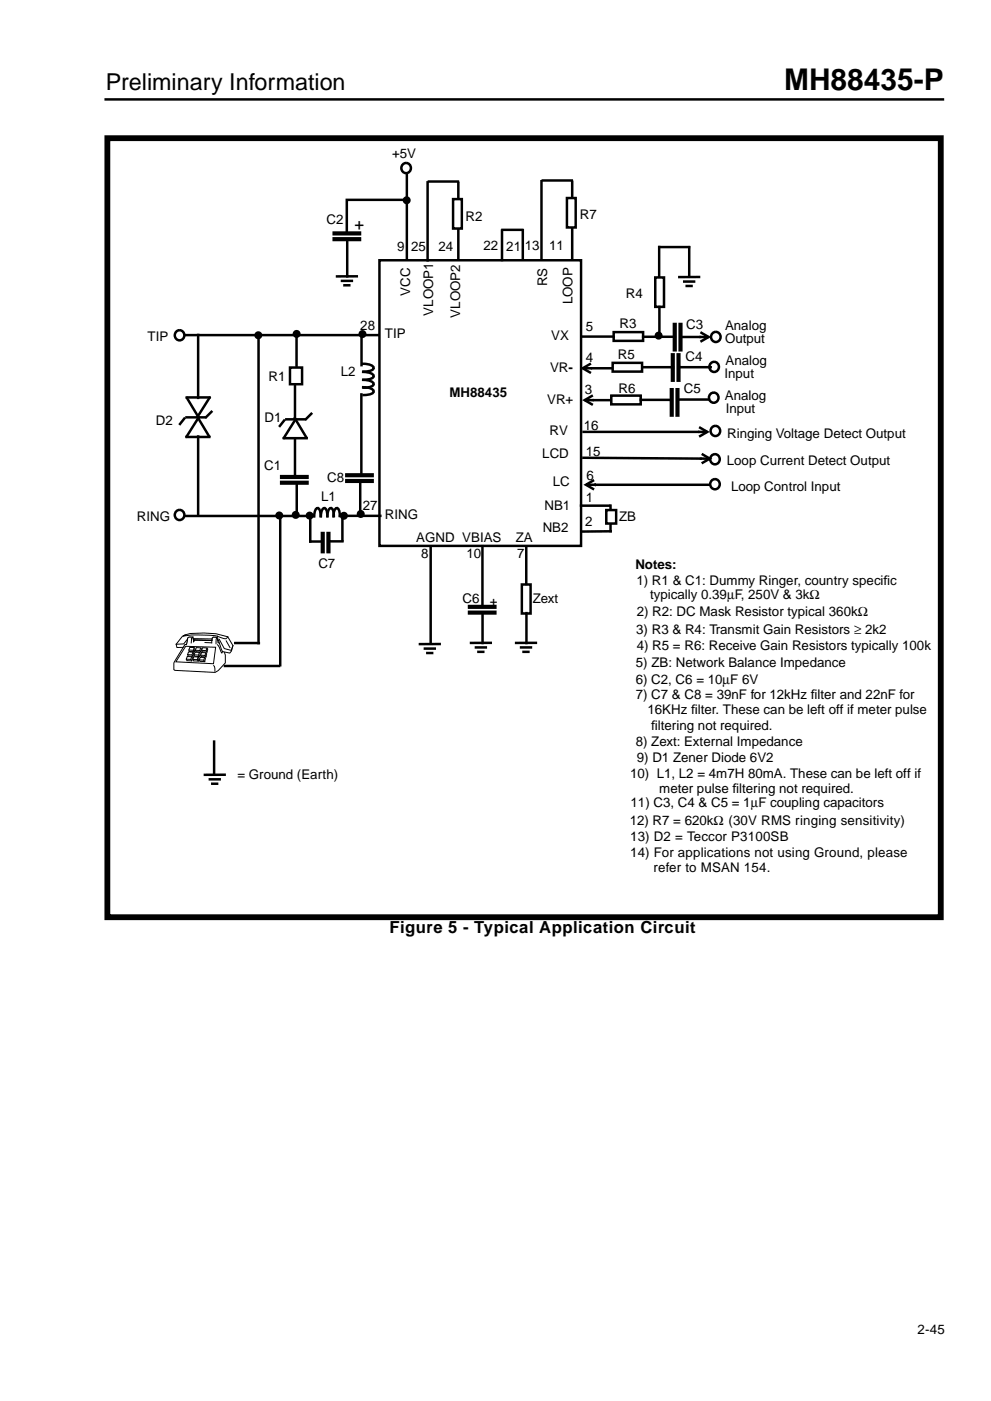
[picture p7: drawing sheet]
<svg xmlns="http://www.w3.org/2000/svg" width="210mm" height="297mm" viewBox="0 0 210 297" stroke-linecap="round" stroke-linejoin="round" font-family="sans-serif">
<path d="M22.4 21.1h177.7" fill="none" stroke="#000" stroke-width=".53"/>
<path d="M187.6 280.9h12.9v3h-12.9z" fill-rule="evenodd" fill="#fff"/>
<g fill="none" stroke="#000" stroke-width=".53">
<path d="M86.3 36.6v18.2M80.5 55.2h42.8v60.5h-42.8zM39.3 71h41M144.5 71.4h5.8M148.6 70.4l1.7 1-1.7 1.1M60.2 92.9h4.9M62.6 88.7l2.4 4M62.6 89.1l-2.4 3.7M123.8 91.6h26.3M124 84.8h5.6M125.8 83.8l-1.8 1 1.8 1M148.3 90.6l1.8 1-1.8 1"/>
<path d="M39.3 109.4h27.3M91.4 115.9v20.4M124.3 102.8h26.7M126 101.8l-1.7 1 1.7 1"/>
</g>
<path d="M148.3 71.3h.1v.1v-.1h.1v.3h-.2zM125.9 84.7h.2v.3h-.1v-.2v.2h-.1zM148 91.4h.1v.2v-.2h.1v.3h-.2zM126.2 102.5l.3 .1-.2 .5v-.3v.3l-.1-.1z" fill="#000"/>
<g fill="#000" stroke="#000" stroke-width=".53">
<path d="M72.6 59.6h2.1zM71.5 58.6h4.2zM73.1 60.5h1zM123.3 71.4h6.8z"/>
<circle cx="86.3" cy="42.5" r=".58"/>
<circle cx="54.8" cy="71.1" r=".58"/>
<circle cx="62.7" cy="109.2" r=".58"/>
</g>
<path d="M71 50.7h5.2zM71 49.5h5.2zM59.8 102.3h5.3zM59.8 101.1h5.3z" fill="#000" stroke="#000" stroke-width=".88"/>
<path d="M37.3 108.6l.8-.5v1.1v-1.1a1.06 1.06 0 0 1 1.1 1.3 1.06 1.06 0 0 1-1.5 .8 1.06 1.06 0 0 1-.4-1.6z" fill="#fff"/>
<circle cx="38.1" cy="109.2" r="1.05" fill="none" stroke="#000" stroke-width=".53"/>
<path d="M37.3 70.5l.8-.4v1v-1a1.06 1.06 0 0 1 1.1 1.2 1.06 1.06 0 0 1-1.5 .8 1.06 1.06 0 0 1-.4-1.6z" fill="#fff"/>
<circle cx="38.1" cy="71.1" r="1.05" fill="none" stroke="#000" stroke-width=".53"/>
<path d="M85.6 34.8l.6-.2v1.1v-1.1a1.06 1.06 0 0 1 1 1.4 1.06 1.06 0 0 1-1.6 .5 1.06 1.06 0 0 1 0-1.7z" fill="#fff"/>
<circle cx="86.2" cy="35.6" r="1.05" fill="none" stroke="#000" stroke-width=".53"/>
<path d="M151 101.9l.7-.2v1v-1a1.06 1.06 0 0 1 1 1.3 1.06 1.06 0 0 1-1.7 .6 1.06 1.06 0 0 1 0-1.7z" fill="#fff"/>
<circle cx="151.7" cy="102.6" r="1.05" fill="none" stroke="#000" stroke-width=".53"/>
<path d="M151.1 90.5l.7-.2v1.1v-1.1a1.06 1.06 0 0 1 1 1.4 1.06 1.06 0 0 1-1.6 .6 1.06 1.06 0 0 1-.1-1.8z" fill="#fff"/>
<circle cx="151.8" cy="91.3" r="1.05" fill="none" stroke="#000" stroke-width=".53"/>
<path d="M151.2 70.6l.6-.2v1.1v-1.1a1.06 1.06 0 0 1 1 1.4 1.06 1.06 0 0 1-1.6 .5 1.06 1.06 0 0 1 0-1.7z" fill="#fff"/>
<circle cx="151.9" cy="71.4" r="1.05" fill="none" stroke="#000" stroke-width=".53"/>
<path d="M150.8 83.4l.6-.2v1.1v-1.1a1.06 1.06 0 0 1 1 1.4 1.06 1.06 0 0 1-1.6 .5 1.06 1.06 0 0 1 0-1.7z" fill="#fff"/>
<circle cx="151.4" cy="84.3" r="1.05" fill="none" stroke="#000" stroke-width=".53"/>
<g fill="#fff" stroke="#000" stroke-width=".88">
<path d="M143.2 68.9v5.2z"/>
<path d="M144.4 68.9v5.2z"/>
</g>
<path d="M73.7 50.8v7.8M86.2 42.4h-12.6v7.1M54.9 70.9v65.4M61.5 77.9h2.6v3.6h-2.6zM62.9 70.8v6.7M63 102.5v6.4M111.7 116v7.8M110.7 123.9h1.9v6.2h-1.9zM111.7 130v6.3" fill="none" stroke="#000" stroke-width=".53"/>
<g fill="#000" stroke="#000" stroke-width=".53">
<path d="M59.5 109.2v31.8z"/>
<circle cx="62.9" cy="70.8" r=".58"/>
<circle cx="59.2" cy="109.3" r=".58"/>
</g>
<path d="M39.8 135.2l.3-.2 .8 .1 .1 .6 3.9 .1 .1-.5 .2-.2h.9l.2 1.2h.4l1.1 2.6v1.6l-1.5 1.7-.7 .4-8.5-.5-.2-.1v-1.4l2.3-4 .4 .1z" fill-rule="evenodd" fill="#fff" stroke="#000" stroke-width=".21"/>
<path d="M39.4 137l6.4 .2-.5 3.5-8-.4z" fill="none" stroke="#000" stroke-width=".21"/>
<path d="M38.7 134.9l.6-.3a17.9 17.9 0 0 1 9 .4l1.1 1.9-.3 1.1-.3 .5-1.6-.4-.8-2.3h-.2l-.1-.7h-.9l-.2 .2-.1 .5-3.9-.1-.1-.6-.8-.1-.3 .2-.2 1.5-.4-.1-.3 .7h-1.4l-.1-.7z" fill-rule="evenodd" fill="#fff" stroke="#000" stroke-width=".21"/>
<path d="M39.3 134.6l-.5 .3a21.8 21.8 0 0 1 7.3 0l1.5 .5h.3l.4-.4M39.8 135.5l-.8 1-1.6 .1M40.9 135.1a.6 .6 0 0 0-.3 .7v.5M41 135.4l4 .1M41.3 135.7l-.2 .3-.1-.3 3.9 .1v.5l-1.4-.1M46.1 135.1l-.2 .4-.1 1M46.1 135.5h.4l1.1 2 1.5 .4 .3-1M46.1 136.7l.9 1.7 .2-.3M48 135.9l.8 1.4M45.3 141.1a1.17 1.17 0 0 1 .3 1.2" fill="none" stroke="#000" stroke-width=".21"/>
<path d="M43 137.3l.9 .1 .2 .2-.2 .7-1-.1-.1-.3z" fill-rule="evenodd" fill="#fff" stroke="#000" stroke-width=".21"/>
<path d="M42.8 137.9h.9l.2 .4M43.9 137.5l-.2 .4" fill="none" stroke="#000" stroke-width=".21"/>
<path d="M41.6 137.3l1 .1 .2 .2-.2 .6h-1l-.1-.3z" fill-rule="evenodd" fill="#fff" stroke="#000" stroke-width=".21"/>
<path d="M41.5 137.9h.9l.2 .3M42.5 137.5l-.1 .4" fill="none" stroke="#000" stroke-width=".21"/>
<path d="M40.3 137.3h.9l.2 .2-.2 .7-1-.1-.1-.3z" fill-rule="evenodd" fill="#fff" stroke="#000" stroke-width=".21"/>
<path d="M40.1 137.8l.9 .1 .2 .3M41.2 137.4l-.2 .5" fill="none" stroke="#000" stroke-width=".21"/>
<path d="M42.8 138.4h.9l.2 .2-.2 .7-1-.1-.1-.3z" fill-rule="evenodd" fill="#fff" stroke="#000" stroke-width=".21"/>
<path d="M42.6 138.9l.9 .1 .2 .3M43.6 138.5l-.1 .5" fill="none" stroke="#000" stroke-width=".21"/>
<path d="M41.4 138.3h.9l.2 .3-.2 .6h-1l-.1-.4z" fill-rule="evenodd" fill="#fff" stroke="#000" stroke-width=".21"/>
<path d="M41.2 138.8l.9 .1 .2 .3M42.3 138.4l-.2 .5" fill="none" stroke="#000" stroke-width=".21"/>
<path d="M40 138.2l1 .1 .1 .2-.2 .6h-1l-.1-.3z" fill-rule="evenodd" fill="#fff" stroke="#000" stroke-width=".21"/>
<path d="M39.8 138.8h.9l.2 .3M40.9 138.4l-.2 .4" fill="none" stroke="#000" stroke-width=".21"/>
<path d="M42.5 139.4h1l.1 .2-.2 .7-1-.1-.1-.3z" fill-rule="evenodd" fill="#fff" stroke="#000" stroke-width=".21"/>
<path d="M42.3 139.9l.9 .1 .2 .3M43.4 139.5l-.2 .5" fill="none" stroke="#000" stroke-width=".21"/>
<path d="M41.1 139.2l1 .1 .1 .2-.1 .7-1.1-.1-.1-.3z" fill-rule="evenodd" fill="#fff" stroke="#000" stroke-width=".21"/>
<path d="M40.9 139.8l1 .1 .2 .3M42 139.4l-.1 .5" fill="none" stroke="#000" stroke-width=".21"/>
<path d="M39.7 139.2h1l.1 .3-.1 .6h-1l-.2-.3z" fill-rule="evenodd" fill="#fff" stroke="#000" stroke-width=".21"/>
<path d="M39.5 139.8h1l.2 .3M40.6 139.4l-.1 .4" fill="none" stroke="#000" stroke-width=".21"/>
<path d="M90.7 38.7v16.5M91 38.5h6.2M97.2 38.8v16.2M110.9 48.8v5.9M123.6 78.1h6.2M125.4 77.1l-1.8 1 1.8 1M49.9 136.3h5M47.7 141.2h11.5" fill="none" stroke="#000" stroke-width=".53"/>
<path d="M125.5 78h.2v.2l-.1 .1v-.2v.2l-.1-.1z" fill="#000"/>
<path d="M150.9 77l.6-.2v1v-1a1.06 1.06 0 0 1 1 1.4 1.06 1.06 0 0 1-1.6 .5 1.06 1.06 0 0 1 0-1.7z" fill="#fff"/>
<circle cx="151.5" cy="77.8" r="1.05" fill="none" stroke="#000" stroke-width=".53"/>
<path d="M151.1 96.6l.6-.2v1v-1a1.06 1.06 0 0 1 1 1.3 1.06 1.06 0 0 1-1.6 .6 1.06 1.06 0 0 1 0-1.7z" fill="#fff"/>
<g fill="none" stroke="#000" stroke-width=".53">
<path d="M139 58.8h1.9v6.3h-1.9zM139.9 52.4v6.2M139.9 52.4h6.3M145.2 59.7h2.1M146.2 52.4v6.3M148.3 58.7h-4.2M76.7 70.8v6.6M77.1 78.9a2.61 2.61 0 0 1 2.1 .7l.1 .2a2.2 2.2 0 0 1-2.2 .7M77.1 77.1a2.61 2.61 0 0 1 2.1 .7l.1 .3a2.2 2.2 0 0 1-2.2 .7M130 76.9h6.2v1.9h-6.2zM130.2 70.4h6.2v1.9h-6.2zM136.3 77.9h6.5"/>
<path d="M136.5 71.4h6.7M139.9 65.1v6.2M145.7 60.6h1M76.7 83.6v16.7M77.1 80.5a2.61 2.61 0 0 1 2.1 .7l.1 .3a2.2 2.2 0 0 1-2.2 .7M77.1 82.1a2.61 2.61 0 0 1 2.1 .7l.1 .3a2.2 2.2 0 0 1-2.2 .7M129.7 83.9h6.2v1.8h-6.2zM135.9 84.8h6.5M65.8 109.7v5.1h2.5M68 109.4a1.38 1.38 0 0 0-.6-1.7 1.68 1.68 0 0 0-.7 1.8M69.5 109.4a1.38 1.38 0 0 0-.7-1.7 1.68 1.68 0 0 0-.7 1.8M70.2 114.8h2.4"/>
<path d="M70.8 109.4a1.38 1.38 0 0 0-.6-1.7 1.68 1.68 0 0 0-.7 1.8M72.1 109.4a1.38 1.38 0 0 0-.7-1.7 1.68 1.68 0 0 0-.7 1.8M72.1 109.4h8.6M72.6 109.4v5.2M76.4 102.4v6.7M102.4 115.8v12.7M90.1 137.5h2.1M90.7 138.5h1M93.3 136.5l-4.2 .1M101 137.3h2.1M101.5 138.2h1M102.4 130v6.3"/>
<path d="M104.1 136.3h-4.2M110.6 137.3h2M111.1 138.2h1M113.7 136.3h-4.2"/>
<circle cx="151.7" cy="97.3" r="1.05"/>
</g>
<g fill="#000" stroke="#000" stroke-width=".53">
<circle cx="76.9" cy="70.8" r=".58"/>
<circle cx="139.7" cy="71.2" r=".58"/>
<circle cx="65.7" cy="109.3" r=".58"/>
<circle cx="73" cy="109.4" r=".58"/>
<circle cx="76.5" cy="109" r=".58"/>
</g>
<path d="M68.5 113.2v3.7M69.7 113.2v3.7M73.7 102h5.2M73.7 100.8h5.2M99.7 129.9h5.2M99.7 128.7h5.2" fill="none" stroke="#000" stroke-width=".88"/>
<g fill="#fff" stroke="#000" stroke-width=".53">
<path d="M106.5 48.9v6.2z"/>
<path d="M114.9 38.4v16.6z"/>
<path d="M115.2 38.3h6.1z"/>
<path d="M121.4 38.5v16.3z"/>
<path d="M96.1 42.2h1.9v6.3h-1.9z" fill-rule="evenodd"/>
<path d="M120.3 42h1.8v6.2h-1.8z" fill-rule="evenodd"/>
</g>
<path d="M148.6 97.2h2M148.9 96.2l1.7 1-1.7 1" fill="none" stroke="#000" stroke-width=".53"/>
<path d="M148.3 97.1h.6a.31 .31 0 0 1-.3 .3 .31 .31 0 0 1-.3-.3z" fill="#000"/>
<g fill="#fff" stroke="#000" stroke-width=".53">
<path d="M123.8 97.1l24.8 .1z"/>
<path d="M123.3 107.2h6z"/>
<path d="M123.4 112.7l6.2-.1z"/>
<path d="M129.5 107.2v5.4z"/>
<path d="M60.7 88.9h4z"/>
<path d="M60.3 89.2l-.9 1.1z"/>
<path d="M64.9 88.9l1.1-1.2z"/>
<path d="M62.6 81.5v7.2z"/>
<path d="M62.6 93.1v7.8z"/>
<path d="M144.5 77.9h6.3z"/>
<path d="M144.1 84.7h6.3z"/>
<path d="M39.6 84.3h4.9z"/>
<path d="M44.5 84.3l-2.4 3.8z"/>
<path d="M39.7 84.4l2.4 4.1z"/>
<path d="M39.6 92.6h4.8z"/>
<path d="M41.9 88.8l-2.3 3.8z"/>
<path d="M41.9 88.4l2.4 4.1z"/>
<path d="M39.6 88.5h3.9z"/>
<path d="M39.1 88.7l-.9 1.2z"/>
<path d="M43.7 88.5l1.2-1.2z"/>
<path d="M42 71v13.4z"/>
<path d="M42 92.5v16.4z"/>
<path d="M106.6 48.7h4.2z"/>
<path d="M43.5 164.3h4.2z"/>
<path d="M44.5 165.2h2.1z"/>
<path d="M45 166.2h1.1z"/>
<path d="M45.4 157.2v6.7z"/>
<path d="M128.6 108.1h2.1v2.9h-2.1z" fill-rule="evenodd"/>
</g>
<g fill="#fff" stroke="#000" stroke-width=".88">
<path d="M142.7 75.3v5.2z"/>
<path d="M144 75.3v5.2z"/>
<path d="M142.5 82.7v5.2z"/>
<path d="M143.7 82.7v5.2z"/>
</g>
<path d="M22.8 29.3h176.8v165.2h-176.8z" fill="none" stroke="#000" stroke-width="1.2" stroke-linecap="butt"/>
<text font-size="6.3" x="166.4" y="19">MH88435-P</text>
<text font-size="4.9" x="22.4" y="19">Preliminary Information</text>
<g font-size="3.5">
<text x="75.2" y="48.8">+</text>
<text x="82.6" y="197.9">Figure 5 - Typical Application Circuit</text>
</g>
<g font-size="2.8">
<text x="83.2" y="33.6">+5V</text>
<text x="69.3" y="47.6">C2</text>
<text x="98.8" y="46.8">R2</text>
<text x="123" y="46.3">R7</text>
<text x="84.2" y="53.2">9</text>
<text x="87.2" y="53.2">25</text>
<text x="93" y="53.2">24</text>
<text x="102.6" y="53.1">22</text>
<text x="107.4" y="53.2">21</text>
<text x="111.4" y="53.1">13</text>
<text x="116.5" y="52.9">11</text>
<text x="87" y="62.7" transform="rotate(-90 87 62.7)">VCC</text>
<text x="116.1" y="60.7" transform="rotate(-90 116.1 60.7)">RS</text>
<text x="121.5" y="64.5" transform="rotate(-90 121.5 64.5)">LOOP</text>
<text x="132.8" y="63.1">R4</text>
<text x="76.4" y="70">28</text>
<text x="81.7" y="71.6">TIP</text>
<text x="91.9" y="66.9" transform="rotate(-90 91.9 66.9)">VLOOP1</text>
<text x="97.6" y="67.3" transform="rotate(-90 97.6 67.3)">VLOOP2</text>
<text x="124.3" y="70.1">5</text>
<text x="131.4" y="69.4">R3</text>
<text x="145.6" y="69.7">C3</text>
<text x="153.8" y="69.9">Analog</text>
<text x="31.3" y="72.2">TIP</text>
<text x="116.9" y="72">VX</text>
<text x="124.3" y="76.7">4</text>
<text x="131.1" y="76">R5</text>
<text x="145.5" y="76.5">C4</text>
<text x="153.8" y="72.6">Output</text>
<text x="153.9" y="77.5">Analog</text>
<text x="57" y="80.9">R1</text>
<text x="72.3" y="79.8">L2</text>
<text x="116.7" y="78.8">VR-</text>
<text x="124.1" y="83.4">3</text>
<text x="131.2" y="83.3">R6</text>
<text x="145.1" y="83.4">C5</text>
<text x="153.7" y="80.1">Input</text>
<text x="56.1" y="89.4">D1</text>
<text x="95.4" y="84.1">MH88435</text>
<text x="116.1" y="85.7">VR+</text>
<text x="153.8" y="84.9">Analog</text>
<text x="154" y="87.6">Input</text>
<text x="33.1" y="90.1">D2</text>
<text x="116.6" y="92.3">RV</text>
<text x="123.9" y="91.1">16</text>
<text x="154.3" y="92.8">Ringing Voltage Detect Output</text>
<text x="56" y="99.6">C1</text>
<text x="115.1" y="97.2">LCD</text>
<text x="124.3" y="96.6">15</text>
<text x="124.5" y="101.7">6</text>
<text x="154.2" y="98.5">Loop Current Detect Output</text>
<text x="68.1" y="106.2">L1</text>
<text x="69.4" y="102.2">C8</text>
<text x="117.3" y="103">LC</text>
<text x="124.3" y="106.5">1</text>
<text x="155.1" y="104.1">Loop Control Input</text>
<text x="29" y="110.4">RING</text>
<text x="77" y="108.1">27</text>
<text x="81.7" y="110">RING</text>
<text x="115.1" y="112.7">NB2</text>
<text x="115.5" y="108.1">NB1</text>
<text x="124.1" y="111.6">2</text>
<text x="131.4" y="110.4">ZB</text>
<text x="88.3" y="114.8">AGND VBIAS</text>
<text x="89.4" y="118.3">8</text>
<text x="99" y="118.3">10</text>
<text x="109.4" y="114.8">ZA</text>
<text x="109.7" y="118.3">7</text>
<text x="67.5" y="120.3">C7</text>
<text x="134.8" y="120.6">Notes:</text>
<text x="135" y="124">1) R1 &amp; C1: Dummy Ringer, country specif</text>
<text x="187.5" y="124">ic</text>
<text x="98.1" y="127.9">C6</text>
<text x="104" y="128.4">+</text>
<text x="113" y="127.9">Zext</text>
<text x="135.1" y="130.5">2) R2: DC Mask Resistor typical 360kΩ</text>
<text x="137.9" y="127">typically 0.39µF, 250V &amp; 3kΩ</text>
<text x="135" y="134.3">3) R3 &amp; R4: Transmit Gain Resistors ≥ 2k2</text>
<text x="135.1" y="137.9">4) R5 = R6: Receive Gain Resistors typically 100k</text>
<text x="134.9" y="141.5">5) ZB: Network Balance Impedance</text>
<text x="134.9" y="148.2">7) C7 &amp; C8 = 39nF for 12kHz f</text>
<text x="134.9" y="145">6) C2, C6 = 10µF 6V</text>
<text x="172" y="148.2">ilter and 22nF for</text>
<text x="137.4" y="151.4">16KHz f</text>
<text x="138.2" y="154.7">f</text>
<text x="138.2" y="154.7">iltering not required.</text>
<text x="146.6" y="151.4">ilter. These can be left off if meter pulse</text>
<text x="134.9" y="158.1">8) Zext: External Impedance</text>
<text x="135.1" y="161.6">9) D1 Zener Diode 6V2</text>
<text x="50.4" y="165.2">= Ground (Earth)</text>
<text x="133.7" y="164.9">10) L1, L2 = 4m7H 80mA. These can be left off if</text>
<text x="133.8" y="171.2">11) C3, C4 &amp; C5 = 1µF coupling capacitors</text>
<text x="139.9" y="168.1">meter pulse f</text>
<text x="155.4" y="168.1">iltering not required.</text>
<text x="133.6" y="174.9">12) R7 = 620kΩ (30V RMS ringing sensitivity)</text>
<text x="133.7" y="178.4">13) D2 = Teccor P3100SB</text>
<text x="133.7" y="181.7">14) For applications not using Ground, please</text>
<text x="138.7" y="184.9">refer to MSAN 154.</text>
<text x="194.7" y="282.8">2-45</text>
</g>
</svg>
